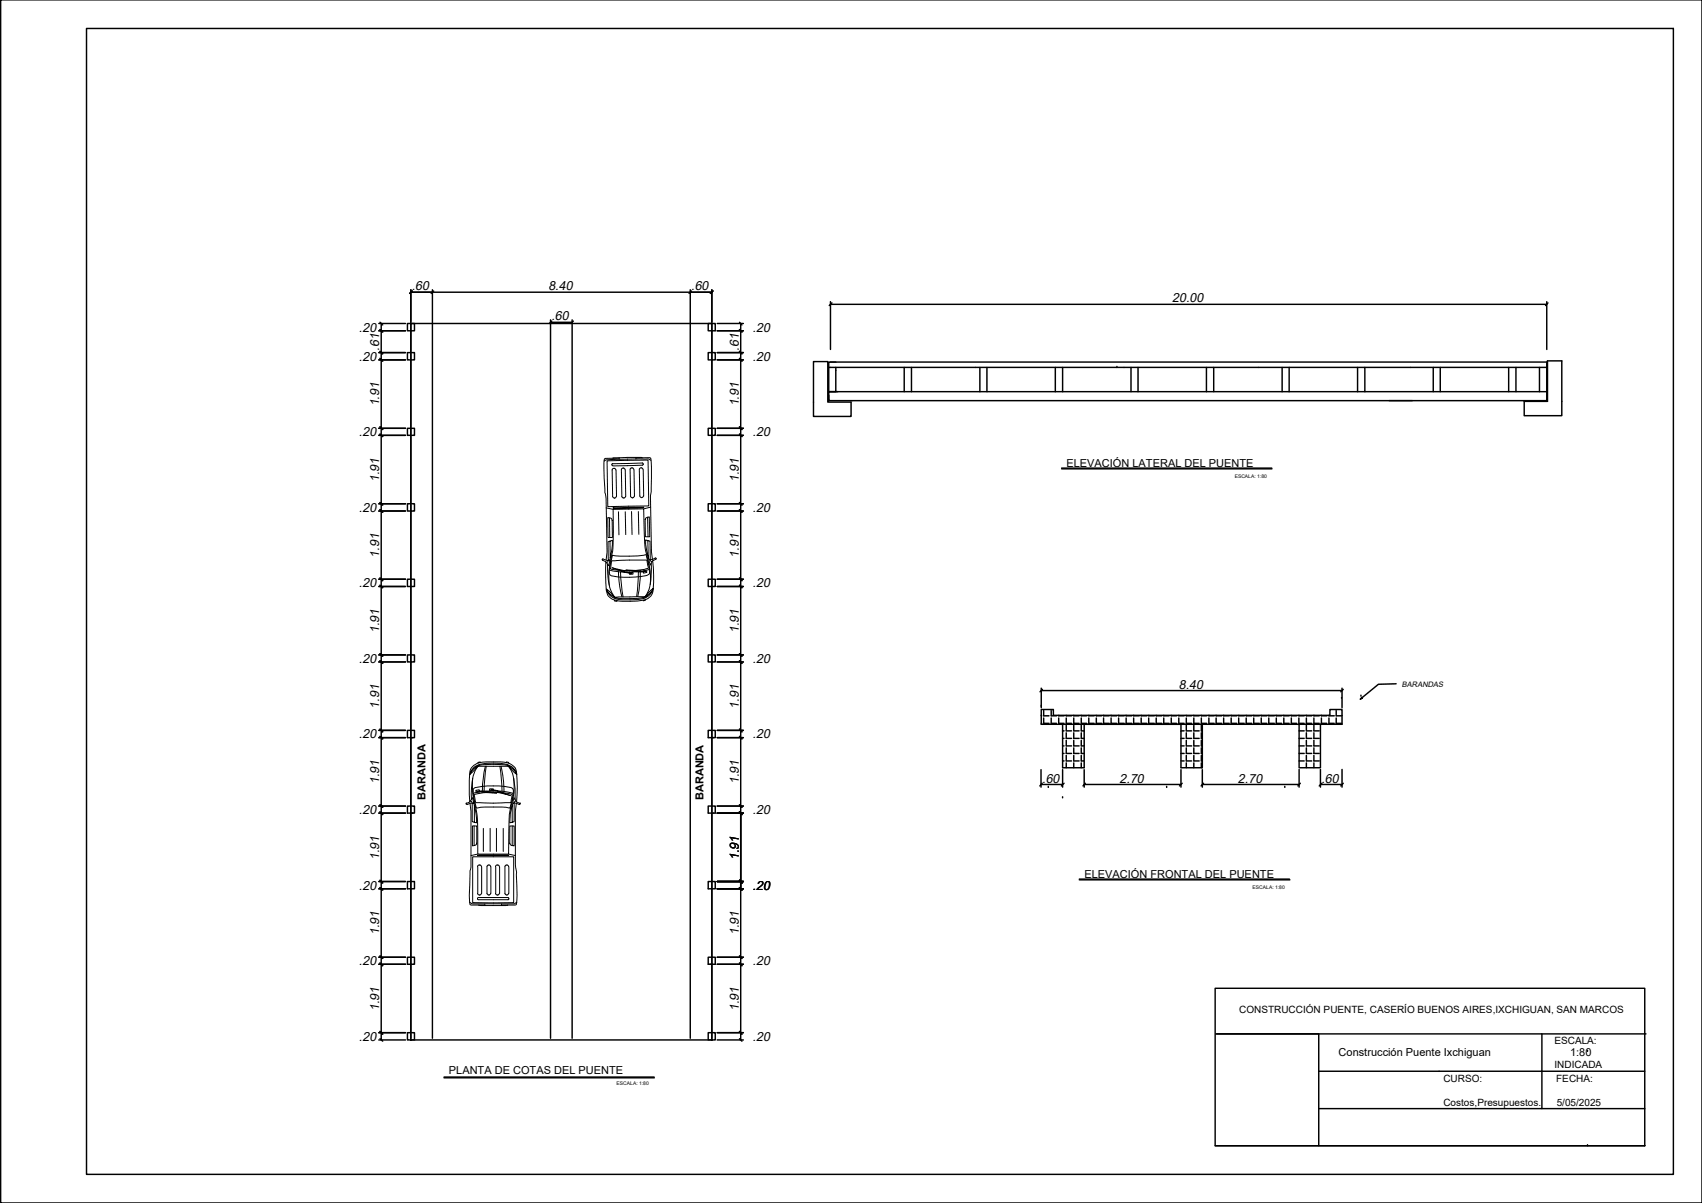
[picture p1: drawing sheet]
<svg xmlns="http://www.w3.org/2000/svg" width="297mm" height="210mm" viewBox="0 0 297 210" stroke-linecap="round" stroke-linejoin="round" font-family="sans-serif">
<!-- layer: cotas -->
<g fill="none" stroke="#000" stroke-width=".25">
<path d="M.1 0h296.9v209.9h-296.9zM15.1 5h276.9v199.9h-276.9zM66.1 57.7h4.7M66.1 56.4h4.7M66.5 56.4v125.1M71.1 56.4h1.2v1.3h-1.2zM71.7 56.4h52.5v125.1h-52.5zM71.7 50.6v130.6M71.7 51h52.5M75.5 50.6v130.6M96.1 55.8v125.4M96.1 56.2h3.8"/>
<path d="M99.9 55.8v125.4M120.5 50.6v130.6M123.6 56.4h1.2v1.3h-1.2zM124.2 50.6v130.6M125.2 57.7h4.5M125.2 56.4h4.5M129.3 56.4v125.1M144.9 52.6v8.4M144.9 53.1h125M269.9 52.6v8.4M66.1 61.5h4.7M66.1 62.8h4.7"/>
<path d="M66.1 74.7h4.7M66.1 76h4.7M71.1 74.7h1.2v1.3h-1.2zM71.1 61.5h1.2v1.3h-1.2zM123.6 74.7h1.2v1.3h-1.2zM123.6 61.5h1.2v1.3h-1.2zM125.2 61.5h4.5M125.2 62.8h4.5M125.2 74.7h4.5M125.2 76h4.5M142 63.1h2.5v7.1h4v2.5h-6.5zM144.6 64.1h125.3"/>
<path d="M144.6 69.9h.1M144.6 68.3h125.3v1.6h-125.3zM144.6 69v.9M144.9 63.2h125v5.1M144.9 68.3h1.3M145.9 63.2h-1.3v5.1h1.3v-4.2M157.8 64.1v4.2M159.1 64.1v4.2M171 64.1v4.2M172.2 64.1v4.2M184.2 64.1v4.2M185.4 64.1v4.2"/>
<path d="M194.9 64.1h.1M197.4 64.1v4.2M198.6 64.1v4.2M210.6 64.1v4.2M211.8 64.1v4.2M223.8 64.1v4.2M225 64.1v4.2M236.9 64.1v4.2M238.2 64.1v4.2M242.4 69.9h4.1M250.1 64.1v4.2M251.4 64.1v4.2"/>
<path d="M263.3 64.1v4.2M264.6 64.1v4.2M268.7 64.1v4.2M270.1 63h2.5v9.5h-6.6v-2.5h4.1zM66.1 87.9h4.7M66.1 89.2h4.7M71.1 87.9h1.2v1.3h-1.2zM123.6 87.9h1.2v1.3h-1.2zM125.2 87.9h4.5M125.2 89.2h4.5M185.3 81.7h36.6M185.3 81.8h36.7"/>
<path d="M66.1 101.1h4.7M66.1 102.3h4.7M66.1 114.3h4.7M66.1 115.5h4.7M71.1 114.3h1.2v1.2h-1.2zM71.1 101.1h1.2v1.2h-1.2zM123.6 114.3h1.2v1.2h-1.2zM123.6 101.1h1.2v1.2h-1.2zM125.2 101.1h4.5M125.2 102.3h4.5M125.2 114.3h4.5M125.2 115.5h4.5"/>
<path d="M66.1 128.7h4.7M66.1 127.4h4.7M71.7 128.7h.6v-1.3h-1.2v1.3h.9M124.2 128.7h.6v-1.3h-1.2v1.3h.9M125.2 128.7h4.5M125.2 127.4h4.5M181.7 136.9h3.7M181.7 134.3v3M181.7 123.2h.1M181.7 124.9h.1M181.7 126.2h.1M181.7 120.1v3.4"/>
<path d="M181.7 120.5h52.5M182.1 124v.9h1M182.1 125.3v.9h1M183 137.4h.1M183.5 124v.9h.9M183.5 125.3v.9h.9M184.8 124.8l.9 .1M184.8 125.3v.9h.9M185.4 139.2h.1M185.4 126.4h24.4M185.4 127.5h.3M185.4 128.8h.3"/>
<path d="M185.4 130.1h.3M185.4 131.5h.3M185.4 132.8h.3M185.4 134.3v3M186.1 124.8l.9 .1M186.1 125.3v.9h.9M186.1 126.5v1h.9M186.1 127.9v.9h.9M186.1 129.2v.9h.9M186.1 130.5v1h.9M186.1 131.8v1h.9M186.1 133.1v.9"/>
<path d="M187.4 124.8l.9 .1M187.4 125.3v.9h.9M187.4 126.5v1h.9M187.4 127.9v.9h.9M187.4 129.2v.9h.9M187.4 130.5v1h.9M187.4 131.8v1h.9M187.4 133.1v.9M188.7 124.8l.9 .1M188.7 125.3v.9h.9M188.7 126.5v1h.5M188.7 127.9v.9h.5"/>
<path d="M188.7 129.2v.9h.5M188.7 130.5v1h.5M188.7 131.8v1h.5M188.7 133.1v.9M189.2 134.3v3M189.2 136.9h16.9M190 124.8l1 .1M190 125.3v.9h1M191.3 124.8l1 .1M191.3 125.3v.9h1M192.6 124.8l1 .1M192.6 125.3v.9h1"/>
<path d="M193.9 124.8l1 .1M193.9 125.3v.9h1M195.2 124.8l1 .1M195.2 125.3v.9h1M196.5 124.8l1 .1M196.5 125.3v.9h1M197.9 124.8l.9 .1M197.9 125.3v.9h.9M199.2 124.8l.9 .1M199.2 125.3v.9h.9M200.5 124.8l1 .1M200.5 125.3v.9h1"/>
<path d="M201.8 124.8l1 .1M201.8 125.3v.9h1M203.1 124.8l.9 .1M203.1 125.3v.9h.9M203.6 137.4h.1M204.4 124.8l.9 .1M204.4 125.3v.9h.9M205.7 124.8l1 .1M205.7 125.3v.9h1M206.1 127.5h.6M206.1 128.8h.6M206.1 130.1h.6"/>
<path d="M206.1 131.5h.6M206.1 132.8h.6M206.1 134.3v3M207 124.8l1 .1M207 125.3v.9h1M207 126.5v1h1M207 127.9v.9h1M207 129.2v.9h1M207 130.5v1h1M207 131.8v1h1M207 133.1v.9M208.4 124.8l.9 .1"/>
<path d="M208.4 125.3v.9h.9M208.4 126.5v1h.9M208.4 127.9v.9h.9M208.4 129.2v.9h.9M208.4 130.5v1h.9M208.4 131.8v1h.9M208.4 133.1v.9M209.7 124.8l.9 .1M209.7 125.3v.9h.9M209.7 126.5v1h.1M209.7 127.9v.9h.1M209.7 129.2v.9h.1"/>
<path d="M209.7 130.5v1h.1M209.7 131.8v1h.1M209.7 133.1v.9M209.8 126.4v7.6h-3.7v-7.6h-16.9v7.6h-3.8v-7.6h-3.7v-2.6h2.1v1h48.3v-1h2.1v2.6h-7.4M209.8 126.4h16.9v7.6h3.7v-7.6M209.8 134.3v3M209.8 136.9h16.9M211 124.8l.9 .1M211 125.3v.9h.9M212.2 124.8l1 .1M212.2 125.3v.9h1M213.6 124.8l.9 .1"/>
<path d="M213.6 125.3v.9h.9M214.9 124.8l.9 .1M214.9 125.3v.9h.9M216.2 124.8l1 .1M216.2 125.3v.9h1M217.5 124.8l1 .1M217.5 125.3v.9h1M218.8 124.8l1 .1M218.8 125.3v.9h1M220.1 124.8l1 .1M220.1 125.3v.9h1M221.4 124.8l1 .1"/>
<path d="M221.4 125.3v.9h1M222.7 124.8l1 .1M222.7 125.3v.9h1M224.1 124.8l.9 .1M224.1 125.3v.9h.9M224.2 137.4h.1M225.4 124.8l.9 .1M225.4 125.3v.9h.9M226.7 124.8l.9 .1M226.7 125.3v.9h.9M226.7 127.5h.9M226.7 128.8h.9"/>
<path d="M226.7 130.1h.9M226.7 131.5h.9M226.7 132.8h.9M226.7 134.3v3M228 124.8l.9 .1M228 125.3v.9h.9M228 126.5v1h.9M228 127.9v.9h.9M228 129.2v.9h.9M228 130.5v1h.9M228 131.8v1h.9M228 133.1v.9"/>
<path d="M229.3 124.8l.9 .1M229.3 125.3v.9h.9M229.3 126.5v1h.9M229.3 127.9v.9h.9M229.3 129.2v.9h.9M229.3 130.5v1h.9M229.3 131.8v1h.9M229.3 133.1v.9M230.4 136.9h3.8M230.4 134.3v3M230.6 124.8l.9 .1M230.6 125.3v.9h.9"/>
<path d="M231.9 124.8l1 .1M231.9 125.3v.9h1M233.2 124v.9h1M233.2 125.3v.9h1M234.1 121.7v.1M234.2 120.1v3.4M234.2 134.3v3M237.5 121.5h.1M66.1 155.1h4.7M66.1 141.9h4.7M66.1 140.6h4.7M66.1 153.8h4.7"/>
<path d="M71.1 153.8h1.2v1.3h-1.2zM71.7 141.9h.6v-1.3h-1.2v1.3h.9M123.6 153.8h1.2v1.3h-1.2zM123.6 140.6h1.2v1.3h-1.2zM125.2 155.1h4.5M125.2 141.9h4.5M125.2 140.6h4.5M125.2 153.8h4.5M188.4 153.4h36.6M188.4 153.5h36.7M66.1 168.2h4.7M66.1 167h4.7"/>
<path d="M71.1 167h1.2v1.2h-1.2zM123.6 167h1.2v1.2h-1.2zM125.2 168.2h4.5M125.2 167h4.5M212.1 172.4h74.9v27.5h-74.9zM66.1 180.2h4.7M66.1 181.5h4.7M71.1 180.2h1.2v1.3h-1.2zM77.5 187.9h36.7M77.5 188.1h36.7M123.6 180.2h1.2v1.3h-1.2zM125.2 180.2h4.5"/>
<path d="M125.2 181.5h4.5M212.1 199.9h74.9M230.2 186.9h56.8M230.2 193.4h56.8M269.1 180.4v13M277.1 199.9h.1M277.1 183.4h.1M287.3 180.4h-75h17.9v19.5"/>
</g>
<!-- layer: concreto -->
<g fill="none" stroke="#000" stroke-width=".25">
<path d="M66.3 56.2l.5 .5M66.3 57.5l.5 .4M72 50.8l-.5 .4M75.7 50.8l-.4 .4M96.3 56l-.4 .4M100.1 56l-.5 .4M120.7 50.8l-.4 .4M124.4 50.8l-.4 .4M129.1 56.2l.4 .5M129.1 57.5l.4 .4M145.2 52.8l-.5 .5M270.2 52.8l-.5 .5"/>
<path d="M66.3 61.3l.5 .4M66.3 62.5l.5 .5M66.3 74.5l.5 .4M66.3 75.7l.5 .5M129.1 61.3l.4 .4M129.1 62.5l.4 .5M129.1 74.5l.4 .4M129.1 75.7l.4 .5M66.3 87.7l.5 .4M66.3 88.9l.5 .5M129.1 87.7l.4 .4M129.1 88.9l.4 .5"/>
<path d="M66.3 100.9l.5 .4M66.3 102.1l.5 .4M66.3 114.1l.5 .4M66.3 115.3l.5 .5M129.1 100.9l.4 .4M129.1 102.1l.4 .4M129.1 114.1l.4 .4M129.1 115.3l.4 .5M66.3 127.2l.5 .5M66.3 128.5l.5 .4M129.1 127.2l.4 .5M129.1 128.5l.4 .4"/>
<path d="M181.9 136.7l-.4 .4M181.9 120.3l-.4 .4M185.7 136.7l-.5 .4M189.4 136.7l-.4 .4M206.3 136.7l-.4 .4M210 136.7l-.4 .4M226.9 136.7l-.4 .4M230.7 136.7l-.5 .4M234.4 136.7l-.4 .4M234.4 120.3l-.4 .4M237.7 121.7l.1 .1-.4 .2zM66.3 140.4l.5 .5"/>
<path d="M66.3 141.7l.5 .4M66.3 153.6l.5 .5M66.3 154.9l.5 .4M129.1 140.4l.4 .5M129.1 141.7l.4 .4M129.1 153.6l.4 .5M129.1 154.9l.4 .4M66.3 166.8l.5 .4M66.3 168l.5 .5M66.3 180l.5 .4M129.1 166.8l.4 .4M129.1 168l.4 .5"/>
<path d="M129.1 180l.4 .4M66.3 181.2l.5 .5M129.1 181.2l.4 .5"/>
</g>
<!-- layer: 0 -->
<path d="M243.7 119.3l-3.1 .1-2.9 2.3" fill="none" stroke="#000" stroke-width=".25"/>
<!-- layer: www.dwgautocad.com -->
<g fill="none" stroke="#000" stroke-width=".17">
<path d="M108.1 79.9l-2.5 .1a2.27 2.27 0 0 0-.2 1.7l.2 4.3 .2 1.1 .1 9.3-.1 1.3M108.1 79.9v.3M111 79.9h2.5a2.43 2.43 0 0 1 .2 1.6v4.3l-.2 1.1 .2 9.3 .2 1.4M111 79.8v.3M112.1 79.9l-2.6-.1-2.5 .2M105.1 97.7l.1 .1M105.1 97.6v.1M105.2 97.5l-.1 .1M105.3 97.6l.7 .2h.5l-.3 .9-.5-.7-.5-.2M105.8 88.6l1.2 .3M105.9 80.4l7.2-.1 .1 8-7.1 .1zM106 98.4l.1 1.9 .2 1.8"/>
<path d="M106.1 90.3l.6 .1 .1 .4 .1 3h-.8zM106.1 97.8v.2l-.3 .1M106.4 99.4l.6 .2 1.9 .2M106.4 90.4v3.4M106.5 94.4l-.4 .1 .1 3.2h.3l.1-.7 .3-2.7-.4 .1v2.9M106.8 99.1a7.2 7.2 0 0 0 3.5 .9 5.1 5.1 0 0 1-2.3-.6l-.3-.1M106.8 82l.1 4.6 .3 .3M106.9 99.1l2.6 .5M106.9 96.9a18.5 18.5 0 0 0 5.5 0l.4-.1a6.8 6.8 0 0 1 .5 3.3l-.3 .2a14.1 14.1 0 0 1-6.5 0l-.1-.1a2.42 2.42 0 0 1 .1-1.8zM107 88.6l5.4-.1-.9 .2h-3.6zM107.2 86.9h.1M107.5 82l-.2-.2-.2-.1-.3 .3"/>
<path d="M107.5 82l.1 4.6M107.6 86.6l-.3 .3M107.9 89.3l.1 4M107.9 99.7l.2 2.6 .4 1.8M108.1 99.5l-1.6-.3 .3-1.3a25.1 25.1 0 0 1 5.9-.2l.2 .1 .2 1.3a6.3 6.3 0 0 1-2.8 .5M108.3 99.8l.4 4.3M108.3 99.5l1.8 .1M108.4 82l.1 4.6 .2 .2 .2 .1 .3-.3M109.1 81.9l-.2-.2h-.2l-.3 .3M109.1 82l.1 4.6M109.1 89.3l.1 4M109.2 99.5l2.2 .3 1.3-.1-2.7-.2"/>
<path d="M109.2 99.5l2.7 .1M109.5 80.1h3.1a.94 .94 0 0 1 1 .2M109.5 80.1l-3.8 .1-.3 .2M109.9 99.9h.6v.3h-.6v-.2M109.9 99.8h-.7M110 82l.1 4.6M110.1 86.6l.2 .2M110.2 89.3l.1 4M110.2 81.6l-.2 .3M110.3 81.7h.1M110.3 81.6l.3 .3M110.3 86.9h.1"/>
<path d="M110.6 81.9l.1 4.7M110.7 86.6l-.3 .2M111.2 99.8h-1.4M111.4 99.7l-.3 4.4M111.4 89.3l.1 3.9M111.6 81.9l.1 4.6M111.7 86.5l.2 .3M111.7 99.8v1.8l-.4 2.5M111.8 81.6l-.2 .3M111.9 81.6h.1M111.9 81.6l.3 .3M112 86.8h.1"/>
<path d="M112.1 80.8l.2 .2-.2 .2M112.1 80.8l-5.2 .1-.1 .2 .1 .2M112.1 81.2l-5.1 .1M112.3 99.7l.5-.1 .1 .3-.6 .1v-.2M112.3 81.9v4.6M112.3 86.5l-.3 .3M112.7 90.4l.6-.2 .1 3.5h-.8zM113 90.2l.1 3.5M113.1 94.3l.3 .1 .1 3.2h-.3l-.5-2.6v-.8l.4 .1v2.9M113.4 99.3l-1.9 .4M113.5 97.6v.3l.3 .1M113.5 88.5l-1.2 .3"/>
<path d="M113.7 98.3l-.2 3.7M113.9 97.8l.2 3.8a3.8 3.8 0 0 1-.4 2.2l-.6 .7a11.6 11.6 0 0 1-6.3 0l-.2-.1a1.55 1.55 0 0 1-.8-1.3l-.1-5.1M114.4 97.3l.1 .1M114.4 97.4l-.6 .2-.6 .1 .3 .9 .4-.8 .6-.3M107.3 104.7v.2l.4-.1M107.3 104.2h5.3a12.4 12.4 0 0 1-5.2 .2zM112.6 104.2a5.7 5.7 0 0 0 .8-4.7l-.6-2.9a11.8 11.8 0 0 1-.4-3.9l-.1-3.9-5.3 .1v3.9a18.3 18.3 0 0 1-.6 5.8l-.1 1a5.7 5.7 0 0 0 1 4.6M112.6 104.6v.1h-.3M113.9 102.9l-.6 .7-.7 .6 1.4-1.6a2.69 2.69 0 0 1-2.8 2 9.7 9.7 0 0 1-4-.2l-.5-.3a2.2 2.2 0 0 1-.9-1.3l.8 .6 .7 .8-.8-.5-.6-.7M82 139.9l-.1-3.8a2.85 2.85 0 0 1 .6-2.4l.5-.3a3.2 3.2 0 0 1 1.8-.5h1.3a5.7 5.7 0 0 1 3.1 .5l.2 .1a1.43 1.43 0 0 1 .8 1.4l.1 2.5-.1 2.5M82.1 134.9a2.97 2.97 0 0 1 1.4-1.2l-1.5 1.4a2.61 2.61 0 0 1 2.8-1.9 7.4 7.4 0 0 1 4.3 .5l.7 .6 .4 .8-1.5-1.4 .8 .5 .6 .7M82.1 139.8l.2 .1 .1 .2"/>
<path d="M82.5 135.8l-.2 1.8v1.9M82.7 137.6a13.6 13.6 0 0 1 6.7 0l.2 .2a8.9 8.9 0 0 1-.6 3.2 17.8 17.8 0 0 0-5.7 0l-.2-.1a7.2 7.2 0 0 1-.5-3.2zM83.5 133.7a1.55 1.55 0 0 1 1.2-.3h2.7a1.58 1.58 0 0 1 1.3 .3zM83.5 133.7l-.8 1.2a11.9 11.9 0 0 0 .5 6.8 34.6 34.6 0 0 1 .2 7.3h5.4a51.9 51.9 0 0 1 .2-7.3 11.5 11.5 0 0 0 .4-6.8l-.7-1.2M83.7 138l-.1-.2-.6 .1 .1 .3 .6-.1M83.8 133.1v-.2l-.4 .1v.2M84.1 138.2l2.6 .2M84.4 138.1l-1.7 .3-.1 .1M84.7 133.7l-.4 2.4-.1 1.9M84.9 133.7l-.4 4.3M85.6 138.2l-1.2 .1-1.6 .4 .2 1.4h6.1l.3-1.4-1.6-.4M85.9 138.2l1.7 .1"/>
<path d="M86 138.3l-1.8-.2h-.9l.3-.1h.9l2.2 .4M86.1 137.9v-.3h-.6v.4l.6-.1M86.5 138.2l2.6 .6M86.7 138l-1.9 .1M87 138l1.3 .1 1.3 .4M87.2 133.7l.4 4.4M87.4 133.7l.5 2.5 .1 1.9M88.2 138.6l-.8-.4-1.7-.4a10.5 10.5 0 0 1 3.4 1M88.4 133.1v-.2l.4 .1v.2M89.6 135.8l.3 1.8v1.9M90.1 139.8l-.3 .1v.2M81.4 140.3h.1"/>
<path d="M81.4 140.1v.2h.1M81.4 140.2l.6-.3 .5-.7 .2 .9h-.6l-.6 .3M82 157.5l.5 .2h6.7a1.1 1.1 0 0 0 1-.2M82 140.2l.2 1.3v10a28.5 28.5 0 0 0-.2 6.1v.2l.2 .1h2.4M82.5 144.1h.7v3l-.1 .3-.6 .2zM82.5 149.5h7.1v8h-7.1zM82.7 144.1v3.4M82.8 140.6v2.9l.4 .1-.1-1.6-.4-1.8h-.3v3.2l.4 .1M83.3 149.3l.3-.1h4.9l.3 .1zM83.3 155.9l.3 .2M83.4 149l-1.2 .3M83.4 151.2v4.7"/>
<path d="M83.4 156.6h5.3l.1 .2-.1 .2h-5.2l-.2-.1zM83.5 157.9h5.1M83.6 150.9l-.3 .3M83.6 150.9h.2M83.6 156.2h.2M83.7 150.9l.3 .3M84 155.9l-.3 .2M84.1 151.2v4.7M84.4 144.5v4.1M84.6 157.7v.3M85 155.9l.3 .2M85.3 150.9l-.3 .3v4.7"/>
<path d="M85.3 150.9h.1M85.3 156.2h.1M85.4 150.9l.2 .3 .1 4.7M85.5 144.5v4.1M85.6 155.9l-.2 .2M86.5 155.9l.2 .2M86.5 151.2v4.7M86.6 144.5v4.1M86.7 150.9l-.2 .3M86.8 150.9h.1M86.8 156.2h.1M86.9 150.9l.3 .3"/>
<path d="M87.2 155.9l-.3 .2M87.2 151.2v4.7M87.5 157.7v.3M87.8 144.5v4.1M88.1 155.9l.3 .2M88.4 150.9l-.3 .3v4.7M88.4 150.9l.2 .1 .2 .2M88.4 156.2h.1M88.8 155.9l-.3 .2M88.8 149l1.1 .3M88.8 151.2v4.7M89 144.1h.7v3.5l-.5-.1-.2-.4z"/>
<path d="M89.4 140.6v2.9l-.4 .1 .3-2.7 .2-.7h.2v3.2l-.3 .1M89.4 144.1v3.4M90.1 140.2l-.2 1.3v9.3l.3 1.4v4a2.48 2.48 0 0 1-.2 1.7h-2.5M90.7 140.1v.2h-.1M90.7 140.2l-.5-.3-.5-.7-.2 .9h.6l.6 .3M90.8 140.3h.1"/>
</g>
<g font-size="2.2">
<text x="71.9" y="50.6">.60</text>
<text x="95.7" y="50.6">8.40</text>
<text x="120.6" y="50.6">.60</text>
<text x="204.6" y="52.8">20.00</text>
<text x="62.6" y="57.8">.20</text>
<text x="96.3" y="55.9">.60</text>
<text x="131.3" y="57.8">.20</text>
<text x="62.6" y="62.9">.20</text>
<text x="66.2" y="61.2" transform="rotate(-90 66.2 61.2)">.61</text>
<text x="128.9" y="61.2" transform="rotate(-90 128.9 61.2)">.61</text>
<text x="131.3" y="62.9">.20</text>
<text x="66.2" y="70.9" transform="rotate(-90 66.2 70.9)">1.91</text>
<text x="128.9" y="70.9" transform="rotate(-90 128.9 70.9)">1.91</text>
<text x="62.6" y="76.1">.20</text>
<text x="131.3" y="76.1">.20</text>
<text x="62.6" y="89.3">.20</text>
<text x="66.2" y="84.1" transform="rotate(-90 66.2 84.1)">1.91</text>
<text x="128.9" y="84.1" transform="rotate(-90 128.9 84.1)">1.91</text>
<text x="131.3" y="89.3">.20</text>
<text x="66.2" y="97.3" transform="rotate(-90 66.2 97.3)">1.91</text>
<text x="128.9" y="97.3" transform="rotate(-90 128.9 97.3)">1.91</text>
<text x="62.6" y="102.5">.20</text>
<text x="131.3" y="102.5">.20</text>
<text x="66.2" y="110.5" transform="rotate(-90 66.2 110.5)">1.91</text>
<text x="128.9" y="110.5" transform="rotate(-90 128.9 110.5)">1.91</text>
<text x="62.6" y="115.7">.20</text>
<text x="131.3" y="115.7">.20</text>
<text x="66.2" y="123.7" transform="rotate(-90 66.2 123.7)">1.91</text>
<text x="128.9" y="123.7" transform="rotate(-90 128.9 123.7)">1.91</text>
<text x="205.7" y="120.2">8.40</text>
<text x="62.6" y="128.8">.20</text>
<text x="131.3" y="128.8">.20</text>
<text x="66.2" y="136.8" transform="rotate(-90 66.2 136.8)">1.91</text>
<text x="128.9" y="136.8" transform="rotate(-90 128.9 136.8)">1.91</text>
<text x="181.9" y="136.5">.60</text>
<text x="195.4" y="136.5">2.70</text>
<text x="216.1" y="136.5">2.70</text>
<text x="230.6" y="136.5">.60</text>
<text x="62.6" y="142">.20</text>
<text x="131.3" y="142">.20</text>
<text x="62.6" y="155.2">.20</text>
<text x="66.2" y="150" transform="rotate(-90 66.2 150)">1.91</text>
<text x="128.9" y="150" transform="rotate(-90 128.9 150)">1.91</text>
<text x="131.3" y="155.2">.20</text>
<text x="66.2" y="163.2" transform="rotate(-90 66.2 163.2)">1.91</text>
<text x="128.9" y="163.2" transform="rotate(-90 128.9 163.2)">1.91</text>
<text x="62.6" y="168.4">.20</text>
<text x="131.3" y="168.4">.20</text>
<text x="66.2" y="176.4" transform="rotate(-90 66.2 176.4)">1.91</text>
<text x="128.9" y="176.4" transform="rotate(-90 128.9 176.4)">1.91</text>
<text x="62.6" y="181.6">.20</text>
<text x="131.3" y="181.6">.20</text>
</g>
<g font-size="1.9">
<text x="186.1" y="81.4">ELEVACIÓN LATERAL DEL PUENTE</text>
<text x="74.2" y="139.6" transform="rotate(-90 74.2 139.6)">BARANDA</text>
<text x="122.8" y="139.6" transform="rotate(-90 122.8 139.6)">BARANDA</text>
<text x="189.3" y="153.1">ELEVACIÓN FRONTAL DEL PUENTE</text>
<text x="233.6" y="184.2">Construcción Puente Ixchiguan</text>
<text x="274" y="184.2">1:80</text>
<text x="78.3" y="187.4">PLANTA DE COTAS DEL PUENTE</text>
</g>
<g font-size="1.7">
<text x="216.3" y="176.7">CONSTRUCCIÓN PUENTE, CASERÍO BUENOS AIRES,IXCHIGUAN, SAN MARCOS</text>
<text x="271.3" y="182.2">ESCALA:</text>
<text x="251.9" y="188.8">CURSO:</text>
<text x="271.3" y="186.4">INDICADA</text>
<text x="271.6" y="188.9">FECHA:</text>
<text x="251.9" y="193">Costos,Presupuestos.</text>
<text x="271.7" y="193.1">5/05/2025</text>
</g>
<text font-size="1.3" x="244.7" y="119.9">BARANDAS</text>
<g font-size=".9">
<text x="215.5" y="83.4">ESCALA: 1:80</text>
<text x="218.6" y="155.1">ESCALA: 1:80</text>
<text x="107.6" y="189.3">ESCALA: 1:80</text>
</g>
</svg>
